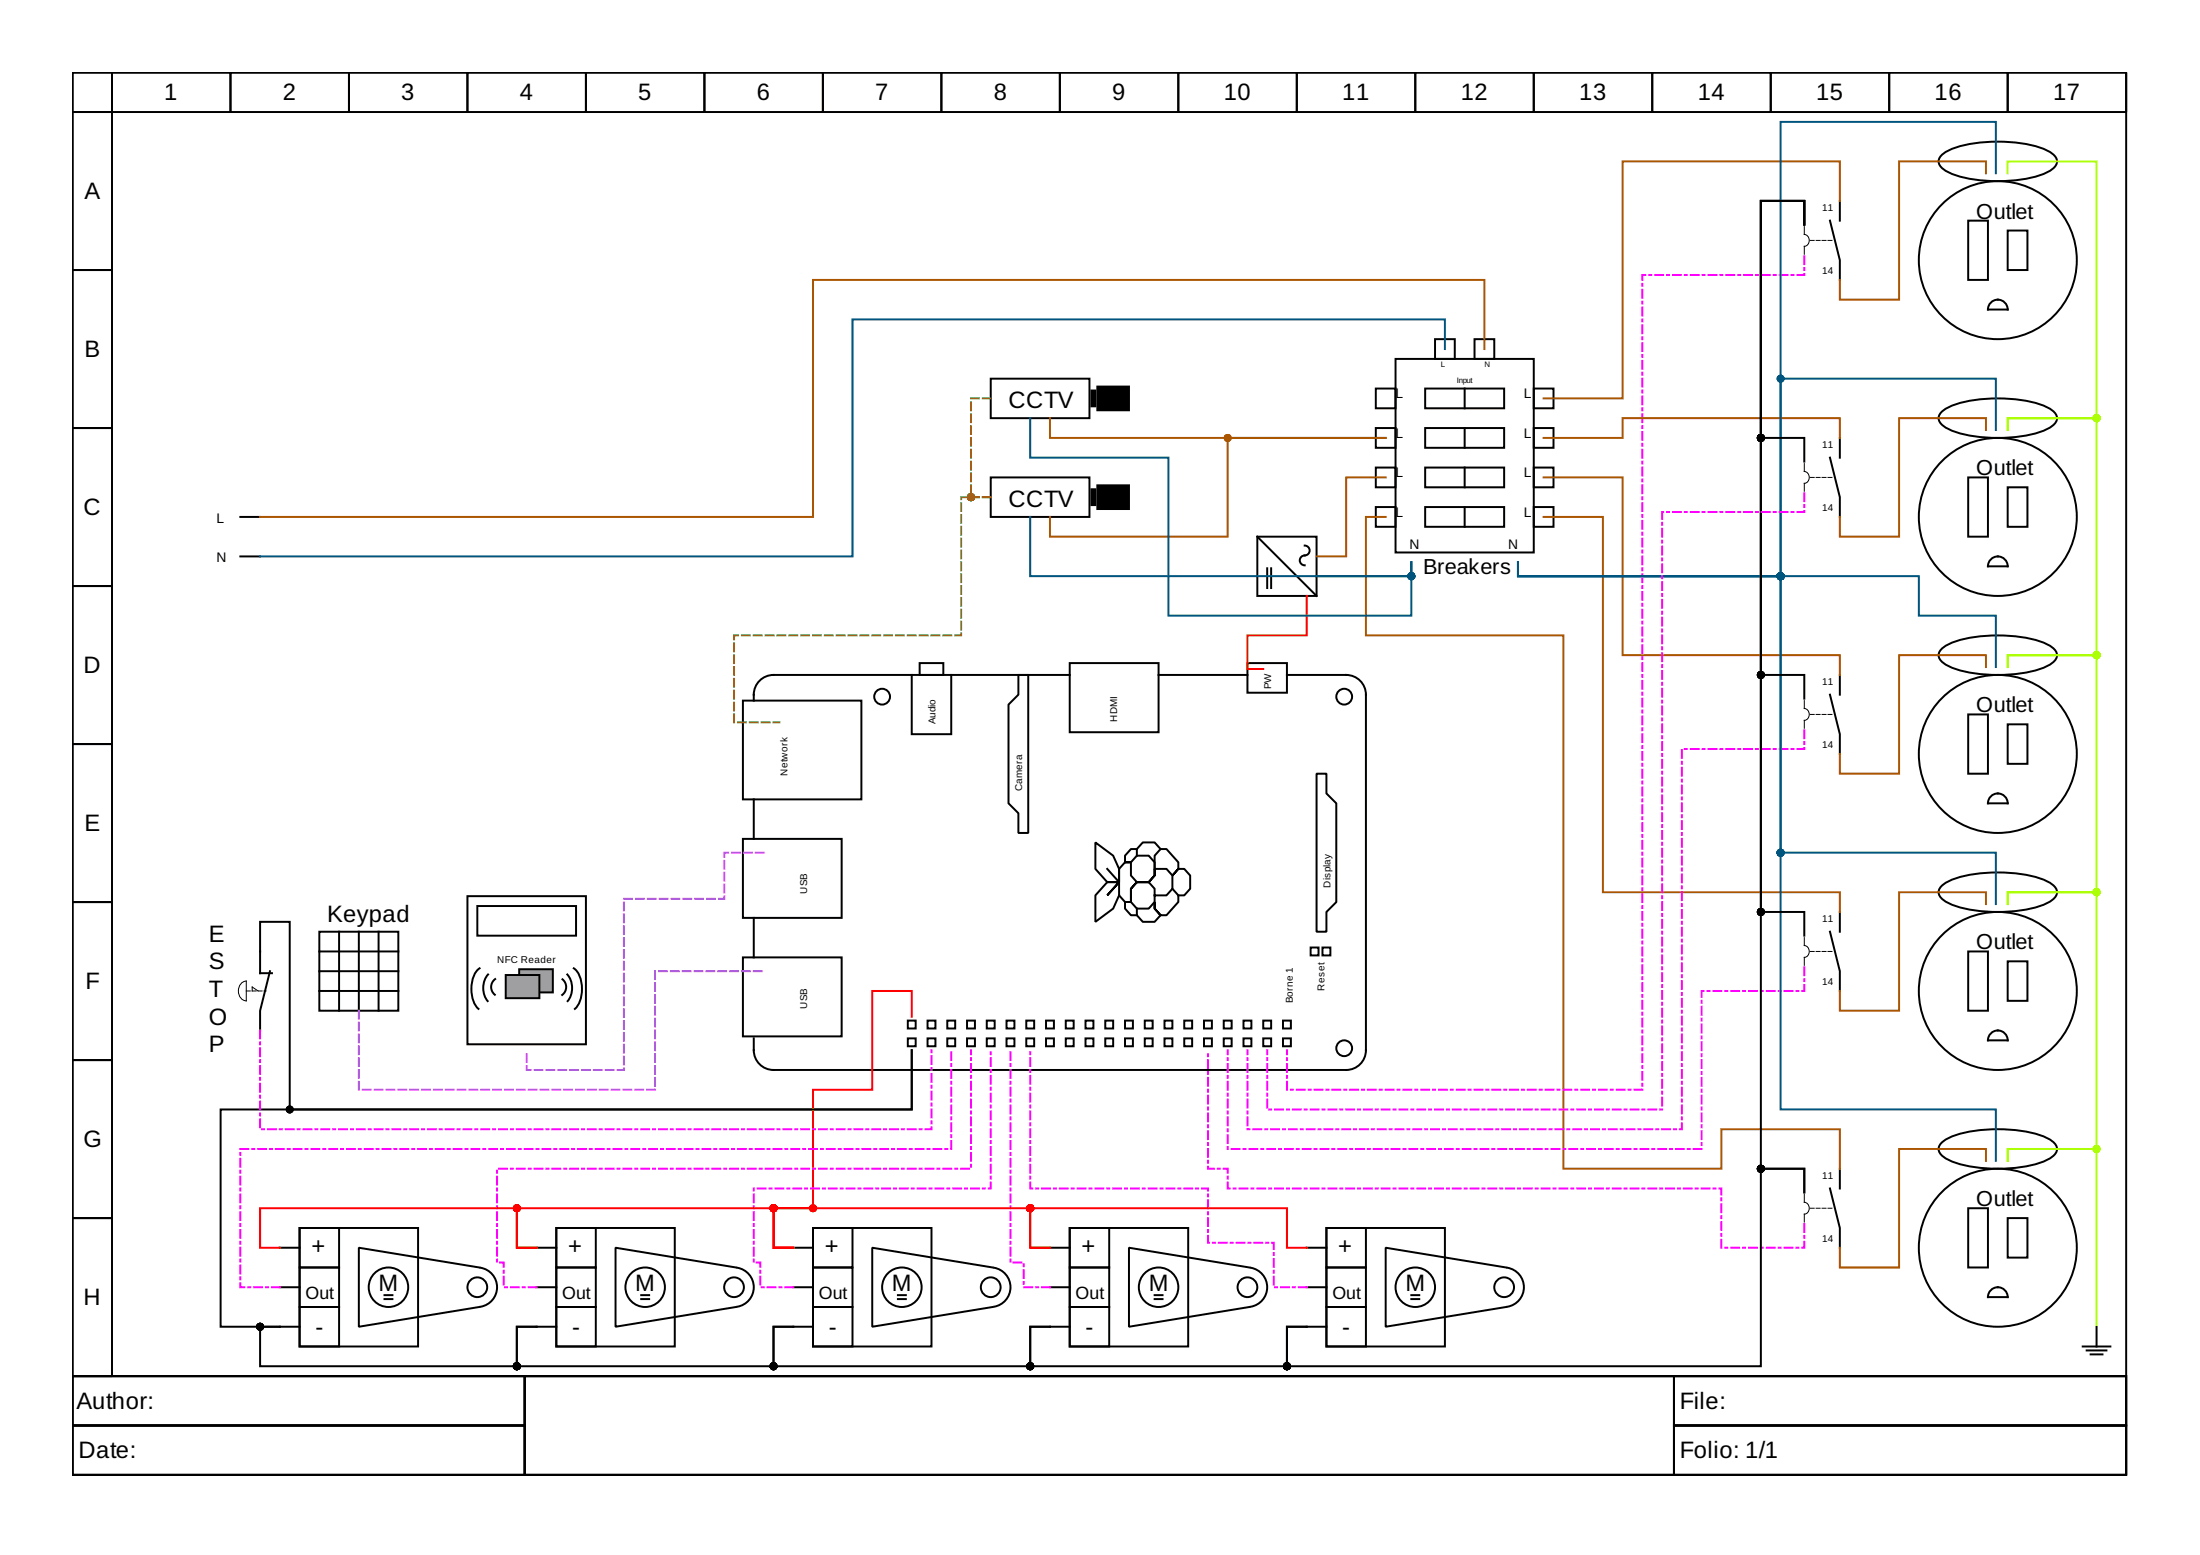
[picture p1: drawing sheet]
<svg xmlns="http://www.w3.org/2000/svg" width="297mm" height="210mm" viewBox="0 0 297 210" stroke-linecap="round" stroke-linejoin="round" font-family="sans-serif">
<g fill="none" stroke="#000" stroke-width=".27">
<path d="M9.8 9.8h277.3v176h-277.3zM9.8 9.8h5.3v5.3h-5.3zM9.8 15.1h5.3v21.4h-5.3zM15.1 9.8h16v5.3h-16zM31.1 9.8h16v5.3h-16zM47.1 9.8h16v5.3h-16zM63.1 9.8h16v5.3h-16zM79.1 9.8h16v5.3h-16zM95.1 9.8h16v5.3h-16zM111.1 9.8h16v5.3h-16zM127.1 9.8h16v5.3h-16zM143.1 9.8h16v5.3h-16z"/>
<path d="M159.1 9.8h16v5.3h-16zM175.1 9.8h16v5.3h-16zM191.1 9.8h16v5.3h-16zM207.1 9.8h16v5.3h-16zM223.1 9.8h16v5.3h-16zM239.1 9.8h16v5.3h-16zM255.1 9.8h16v5.3h-16zM271.1 9.8h16v5.3h-16zM9.8 36.5h5.3v21.3h-5.3zM247.1 29.8l1.3 5.3v2.7M248.4 27.1v2.7M262.2 20.9a9.3 9.3 0 0 1 5-1.6 19.1 19.1 0 0 1 9 .9 2.12 2.12 0 0 1 1.5 1.6 2.12 2.12 0 0 1-1.5 1.6 19.6 19.6 0 0 1-12.9 0 2.12 2.12 0 0 1-1.6-1.6l.1-.4z"/>
<path d="M265.7 29.8h2.7v8h-2.7zM271.1 31.1h2.6v5.4h-2.6zM9.8 57.8h5.3v21.3h-5.3zM185.8 52.4h2.6v2.7h-2.6zM185.8 57.8h2.6v2.6h-2.6zM188.4 48.4h18.7v26.2h-18.7zM192.4 57.8h10.7v2.6h-10.7zM192.4 52.4h10.7v2.7h-10.7zM193.8 45.8h2.6v2.6h-2.6zM197.8 52.4v2.7M197.8 57.8v2.6M199.1 45.8h2.7v2.6h-2.7z"/>
<path d="M207.1 52.4h2.7v2.7h-2.7zM207.1 57.8h2.7v2.6h-2.7zM248.4 59.1v2.7M262.2 55.6a9.3 9.3 0 0 1 5-1.7 19.1 19.1 0 0 1 9 1 2.12 2.12 0 0 1 1.5 1.5 2.12 2.12 0 0 1-1.5 1.6 19.6 19.6 0 0 1-12.9 0 2.12 2.12 0 0 1-1.6-1.6l.1-.4zM269 40.7a1.33 1.33 0 0 1 1.3-.1 1.33 1.33 0 0 1 .8 1.2h-2.7l.1-.4zM9.8 79.1h5.3v21.3h-5.3zM133.8 64.4h13.3v5.4h-13.3zM169.8 72.4h8v8h-8zM169.8 72.4l8 8M171.1 76.7v2.7M171.6 76.7v2.7M176.2 73.6a.67 .67 0 0 1 .6 .7 .67 .67 0 0 1-.6 .7 .67 .67 0 0 0-.7 .6 .67 .67 0 0 0 .7 .7"/>
<path d="M185.8 63.1h2.6v2.7h-2.6zM185.8 68.4h2.6v2.7h-2.6zM192.4 68.4h10.7v2.7h-10.7zM192.4 63.1h10.7v2.7h-10.7zM197.8 63.1v2.7M197.8 68.4v2.7M207.1 68.4h2.7v2.7h-2.7zM207.1 63.1h2.7v2.7h-2.7zM247.1 61.8l1.3 5.3v2.7M265.7 64.4h2.7v8h-2.7zM269 75.4a1.33 1.33 0 0 1 1.3-.1 1.33 1.33 0 0 1 .8 1.1h-2.7l.1-.4zM271.1 65.8h2.6v5.3h-2.6z"/>
<path d="M100.3 94.6h16v13.3h-16zM123.1 91.1h5.3v8h-5.3zM123.1 91.1h-18.7a2.67 2.67 0 0 0-2.6 2.7v.8M124.2 89.5h3.2v1.6h-3.2zM128.4 91.1h16M137.5 91.1h1.3v21.3h-1.3v-2.6l-1.3-1.4v-13.3l1.3-1.3zM144.4 89.5h12v9.3h-12zM156.4 91.1h12M168.4 89.5h5.4v4h-5.4zM173.8 91.1h8a2.67 2.67 0 0 1 2.6 2.7v48a2.67 2.67 0 0 1-2.6 2.6h-77.4a2.67 2.67 0 0 1-2.6-2.6v-1.6M247.1 93.8l1.3 5.3v2.7M248.4 91.1v2.7"/>
<path d="M262.2 87.6a9.3 9.3 0 0 1 5-1.7 19.1 19.1 0 0 1 9 1 2.12 2.12 0 0 1 1.5 1.5 2.12 2.12 0 0 1-1.5 1.6 19.6 19.6 0 0 1-12.9 0 2.12 2.12 0 0 1-1.6-1.6l.1-.4zM265.7 96.4h2.7v8h-2.7zM271.1 97.8h2.6v5.3h-2.6zM9.8 100.4h5.3v21.4h-5.3zM100.3 113.2h13.3v10.7h-13.3zM101.8 107.9v5.3M149.5 117.3l1.6 1.8-1.6 1.8 1.6-1.8h-1.6h1.6v-1.8l-.8-1.8-2.4-1.8v3.6l1.6 1.8-1.6 1.8v3.5l2.4-1.8 .8-1.7M153.5 114.6h-.8l-.8 .9v.9h.8h-.8l-.8 .9v3.6l.8 .9h.8h-.8v.8l.8 .9h.8M155.9 117.3v-1.8l.8-.9h.8l1.6 1.8v.9l-.8 .9 .8-.9h.8l.8 .9v1.8l-.8 .9h-.8M156.7 114.6l-.8-.9h-1.6l-.8 .9v.9M158.3 120l.8 .9v.9l-1.6 1.7h-.8l-.8-.9v-.8v.8l.8 .9-.8 .9h-1.6l-.8-.9v-.9M177.8 104.4h1.3v2.7l1.3 1.3v13.4l-1.3 1.3v2.7h-1.3z"/>
<path d="M262.2 119.6a9.3 9.3 0 0 1 5-1.7 19.1 19.1 0 0 1 9 1 2.12 2.12 0 0 1 1.5 1.5 2.12 2.12 0 0 1-1.5 1.6 19.6 19.6 0 0 1-12.9 0 2.12 2.12 0 0 1-1.6-1.6l.1-.4zM269 107.4a1.33 1.33 0 0 1 1.3-.2 1.33 1.33 0 0 1 .8 1.2h-2.7l.1-.4zM9.8 121.8h5.3v21.3h-5.3zM35.1 128.4v3h1.6M36.5 131.1l-1.4 5.3v2.7M43.1 125.8h10.7v10.6h-10.7zM43.1 133.8h10.7M43.1 131.1h10.7M43.1 128.4h10.7M45.8 125.8v10.6M48.4 125.8v10.6M51.1 125.8v10.6"/>
<path d="M64.8 130.7a3.9 3.9 0 0 0-1 3.9 2.8 2.8 0 0 0 .8 1.6M75.9 132.2a1.33 1.33 0 0 1 0 2.1M100.3 129.2h13.3v10.7h-13.3zM101.8 123.9v5.3M122.6 137.8h1v1h-1zM125.2 137.8h1.1v1h-1.1zM127.9 137.8h1.1v1h-1.1zM130.6 137.8h1v1h-1zM133.2 137.8h1.1v1h-1.1zM135.9 137.8h1.1v1h-1.1zM138.6 137.8h1v1h-1zM141.2 137.8h1.1v1h-1.1z"/>
<path d="M143.9 137.8h1.1v1h-1.1zM146.6 137.8h1v1h-1zM149.2 137.8h1.1v1h-1.1zM151.9 137.8h1.1v1h-1.1zM154.6 137.8h1v1h-1zM155.9 120.9h1.6l.8-.9v-1.8l-.8-.9h-1.6v.9l-.8 .9h-1.6l-.8 .9v1.8l.8 .8h1.6l.8-.8v-1.8l-.8-.9 .8-.9v-1.8l-.8-.9h-1.6l-.8 .9v1.8l.8 .9h1.6h-1.6l-.8 .9v1.8M157.2 137.8h1.1v1h-1.1zM159.9 137.8h1.1v1h-1.1zM162.6 137.8h1v1h-1zM165.2 137.8h1.1v1h-1.1zM167.9 137.8h1.1v1h-1.1zM170.6 137.8h1v1h-1z"/>
<path d="M173.2 137.8h1.1v1h-1.1zM177 127.9h1v1.1h-1zM178.6 127.9h1v1.1h-1zM247.1 125.8l1.3 5.3v2.7M248.4 123.1v2.7M265.7 128.4h2.7v8h-2.7zM269 139.4a1.33 1.33 0 0 1 1.3-.2 1.33 1.33 0 0 1 .8 1.2h-2.7l.1-.4zM271.1 129.8h2.6v5.3h-2.6zM9.8 143.1h5.3v21.3h-5.3zM122.6 140.2h1v1h-1zM125.2 140.2h1.1v1h-1.1zM127.9 140.2h1.1v1h-1.1z"/>
<path d="M130.6 140.2h1v1h-1zM133.2 140.2h1.1v1h-1.1zM135.9 140.2h1.1v1h-1.1zM138.6 140.2h1v1h-1zM141.2 140.2h1.1v1h-1.1zM143.9 140.2h1.1v1h-1.1zM146.6 140.2h1v1h-1zM149.2 140.2h1.1v1h-1.1zM151.9 140.2h1.1v1h-1.1zM154.6 140.2h1v1h-1zM157.2 140.2h1.1v1h-1.1zM159.9 140.2h1.1v1h-1.1z"/>
<path d="M162.6 140.2h1v1h-1zM165.2 140.2h1.1v1h-1.1zM167.9 140.2h1.1v1h-1.1zM170.6 140.2h1v1h-1zM173.2 140.2h1.1v1h-1.1zM248.4 157.8v2.6M262.2 154.3a9.3 9.3 0 0 1 5-1.7 19.1 19.1 0 0 1 9 .9 2.12 2.12 0 0 1 1.5 1.6 2.12 2.12 0 0 1-1.5 1.6 19.6 19.6 0 0 1-12.9 0 2.12 2.12 0 0 1-1.6-1.6l.1-.4zM9.8 164.4h5.3v21.4h-5.3zM37.8 168.4h2.7M37.8 173.8h2.7M37.8 179.1h2.7M40.5 165.8h15.9v16h-15.9z"/>
<path d="M40.5 165.8h5.3v5.3h-5.3zM40.5 171.1h5.3v5.3h-5.3zM40.5 176.4h5.3v5.4h-5.3zM51.9 174.8h1.1M51.9 175.4h1.1M64.7 171.1l-16.3-2.7v10.7l16.3-2.7M64.9 171.1a2.67 2.67 0 0 1 2.2 2.7 2.67 2.67 0 0 1-2.2 2.6M72.4 168.4h2.7M72.4 173.8h2.7M72.4 179.1h2.7M75.1 165.8h16v16h-16zM75.1 165.8h5.3v5.3h-5.3z"/>
<path d="M75.1 171.1h5.3v5.3h-5.3zM75.1 176.4h5.3v5.4h-5.3zM86.6 174.8h1M86.6 175.4h1M99.4 171.1l-16.3-2.7v10.7l16.3-2.7M99.6 171.1a2.67 2.67 0 0 1 2.2 2.7 2.67 2.67 0 0 1-2.2 2.6M107.1 168.4h2.7M107.1 173.8h2.7M107.1 179.1h2.7M109.8 165.8h16v16h-16zM109.8 165.8h5.3v5.3h-5.3zM109.8 171.1h5.3v5.3h-5.3z"/>
<path d="M109.8 176.4h5.3v5.4h-5.3zM121.2 174.8h1.1M121.2 175.4h1.1M134 171.1l-16.2-2.7v10.7l16.2-2.7M134.2 171.1a2.67 2.67 0 0 1 2.2 2.7 2.67 2.67 0 0 1-2.2 2.6M141.8 168.4h2.6M141.8 173.8h2.6M141.8 179.1h2.6M144.4 165.8h16v16h-16zM144.4 165.8h5.4v5.3h-5.4zM144.4 171.1h5.4v5.3h-5.4zM144.4 176.4h5.4v5.4h-5.4z"/>
<path d="M155.9 174.8h1.1M155.9 175.4h1.1M168.7 171.1l-16.3-2.7v10.7l16.3-2.7M168.9 171.1a2.67 2.67 0 0 1 2.2 2.7 2.67 2.67 0 0 1-2.2 2.6M176.4 168.4h2.7M176.4 173.8h2.7M176.4 179.1h2.7M179.1 165.8h16v16h-16zM179.1 165.8h5.3v5.3h-5.3zM179.1 171.1h5.3v5.3h-5.3zM179.1 176.4h5.3v5.4h-5.3zM190.6 174.8h1"/>
<path d="M190.6 175.4h1M203.4 171.1l-16.3-2.7v10.7l16.3-2.7M203.6 171.1a2.67 2.67 0 0 1 2.2 2.7 2.67 2.67 0 0 1-2.2 2.6M247.1 160.4l1.3 5.4v2.6M265.7 163.1h2.7v8h-2.7zM269 174a1.33 1.33 0 0 1 1.3-.1 1.33 1.33 0 0 1 .8 1.2h-2.7l.1-.4zM271.1 164.4h2.6v5.4h-2.6zM283.1 179.1v2.7M9.8 185.8h277.3v13.3h-277.3zM9.8 185.8h61v6.6h-61zM9.8 192.4h61v6.7h-61zM70.8 185.8h155.2v13.3h-155.2z"/>
<path d="M226 185.8h61.1v6.6h-61.1zM226 192.4h61.1v6.7h-61.1zM281.2 181.8h3.7M281.7 182.3h2.7M282.3 182.8h1.6"/>
<circle cx="269.7" cy="35.1" r="10.7"/>
<circle cx="269.7" cy="69.8" r="10.7"/>
<circle cx="119.1" cy="94" r="1.07"/>
<circle cx="181.5" cy="94" r="1.07"/>
<circle cx="269.7" cy="101.8" r="10.7"/>
<circle cx="269.7" cy="133.8" r="10.7"/>
<circle cx="181.5" cy="141.5" r="1.07"/>
<circle cx="52.4" cy="173.8" r="2.67"/>
<circle cx="64.4" cy="173.8" r="1.33"/>
<circle cx="87.1" cy="173.8" r="2.67"/>
<circle cx="99.1" cy="173.8" r="1.33"/>
<circle cx="121.8" cy="173.8" r="2.67"/>
<circle cx="133.8" cy="173.8" r="1.33"/>
<circle cx="156.4" cy="173.8" r="2.67"/>
<circle cx="168.4" cy="173.8" r="1.33"/>
<circle cx="191.1" cy="173.8" r="2.67"/>
<circle cx="203.1" cy="173.8" r="1.33"/>
<circle cx="269.7" cy="168.4" r="10.7"/>
</g>
<path d="M243.6 30.6v1.1a.81 .81 0 0 1 .7 .8 .81 .81 0 0 1-.7 .8v1M243.6 62.6v1a.81 .81 0 0 1 .7 .8 .81 .81 0 0 1-.7 .8v1.1M243.6 94.6v1a.81 .81 0 0 1 .7 .8 .81 .81 0 0 1-.7 .8v1.1M32.6 132.7l.7-.3v2.7a1.41 1.41 0 0 1-.7-2.4zM34.1 133.8v-.6l.8 .6M243.6 126.6v1a.81 .81 0 0 1 .7 .8 .81 .81 0 0 1-.7 .8v1.1M243.6 161.2v1.1a.81 .81 0 0 1 .7 .8 .81 .81 0 0 1-.7 .8v1.1" fill="none" stroke="#000" stroke-width=".14"/>
<path d="M244.4 32.5h3.2M244.4 64.4h3.2M244.4 96.4h3.2M33.3 133.8h2.6M244.4 128.4h3.2M244.4 163.1h3.2" fill="none" stroke="#000" stroke-width=".14" stroke-dasharray=".5 .3"/>
<g fill="#000" stroke="#000" stroke-width=".27">
<path d="M147.4 66h.5v2.2h-.5z" fill-rule="evenodd"/>
<path d="M148.2 65.5h4.2v3.2h-4.2z" fill-rule="evenodd"/>
</g>
<path d="M70.1 130.8h4.5v3.2h-4.5z" fill-rule="evenodd" fill="#a0a0a4" stroke="#000" stroke-width=".27"/>
<path d="M63.1 121h16v20h-16zM65.9 131.5a2.9 2.9 0 0 0-.1 3.6M76.6 131.5a2.9 2.9 0 0 1 0 3.6M77.5 130.7a4 4 0 0 1 .8 4.4l-.4 .8-.3 .3" fill="none" stroke="#000" stroke-width=".27"/>
<path d="M68.3 131.6h4.5v3.1h-4.5z" fill-rule="evenodd" fill="#a0a0a4" stroke="#000" stroke-width=".27"/>
<path d="M66.9 132.2a1.33 1.33 0 0 0-.1 2.1" fill="none" stroke="#000" stroke-width=".27"/>
<path d="M64.4 122.3h13.4v4h-13.4z" fill-rule="evenodd" fill="#fff" stroke="#000" stroke-width=".27"/>
<path d="M243.6 30.3v-3.2h-5.9v130.7h5.9v3.2v-3.2h-5.9v26.6h-63.9v-5.3h2.6h-2.6v5.3h-34.7v-5.3h2.7h-2.7v5.3h-34.7v-5.3h2.7h-2.7v5.3h-34.6v-5.3h2.6h-2.6v5.3h-34.7v-5.3h2.7h-8v-29.3h93.3v-8v8h-84v-25.4h-4v4M243.6 30.3v-3.2h-5.9v32h5.9v3.2M243.6 30.3v-3.2h-5.9v96h5.9v3.2M243.6 30.3v-3.2h-5.9v64h5.9v3.2M133.8 51.1h13.3v5.3h-13.3zM32.5 69.8h2.6M32.5 75.1h2.6" fill="none" stroke="#000" stroke-width=".27"/>
<g fill="#000" stroke="#000" stroke-width=".27">
<path d="M147.4 52.7h.5v2.1h-.5z" fill-rule="evenodd"/>
<path d="M148.2 52.2h4.2v3.2h-4.2z" fill-rule="evenodd"/>
<circle cx="237.7" cy="59.1" r=".4"/>
<circle cx="237.7" cy="91.1" r=".4"/>
<circle cx="237.7" cy="123.1" r=".4"/>
<circle cx="39.1" cy="149.8" r=".4"/>
<circle cx="237.7" cy="157.8" r=".4"/>
<circle cx="35.1" cy="179.1" r=".4"/>
<circle cx="69.8" cy="184.4" r=".4"/>
<circle cx="104.4" cy="184.4" r=".4"/>
<circle cx="139.1" cy="184.4" r=".4"/>
<circle cx="173.8" cy="184.4" r=".4"/>
</g>
<path d="M269.5 23.4v-6.9h-29.1v61.3h-35.4v-1.9M139.1 56.4v5.4h18.7v21.3h32.8v-7.2M195.1 47.1v-4h-80v32h-80M269.5 58v-6.9h-29.1v26.7h-35.4v-1.9M139.1 69.8v8h51.5v-1.9M190.6 75.9v1.9h-12.8M205 75.9v1.9h54.1v5.3h10.4v6.9M205 75.9v1.9h35.4v37.3h29.1v6.9M205 75.9v1.9h35.4v72h29.1v6.9" fill="none" stroke="#00557f" stroke-width=".27"/>
<g fill="#00557f" stroke="#00557f" stroke-width=".27">
<circle cx="240.4" cy="51.1" r=".4"/>
<circle cx="240.4" cy="77.8" r=".4"/>
<circle cx="190.6" cy="77.8" r=".4"/>
<circle cx="240.4" cy="115.1" r=".4"/>
</g>
<g fill="none" stroke="#a50" stroke-width=".27">
<path d="M248.4 27.1v-5.3h-29.3v32h-10.7M268.1 23.4v-1.6h-11.7v18.7h-8v-2.7M141.8 56.4v2.7h45.3h-21.3v13.3h-24v-2.6M200.4 47.1v-9.3h-90.6v32h-74.7M208.4 59.1h10.7v-2.7h29.3v2.7M268.1 58v-1.6h-11.7v16h-8v-2.6M187.1 69.8h-2.7v16h26.7v72h21.3v-5.4h16v5.4M187.1 64.4h-5.3v10.7h-4M208.4 69.8h8v50.6h32v2.7M208.4 64.4h10.7v24h29.3v2.7M268.1 90v-1.6h-11.7v16h-8v-2.6M268.1 122v-1.6h-11.7v16h-8v-2.6"/>
<path d="M268.1 156.7v-1.6h-11.7v16h-8v-2.7"/>
</g>
<path d="M48.4 136.4v10.7h40v-16h15M71.1 142.3v2.1h13.1v-23.1h13.6v-6.2h5.6" fill="none" stroke="#a5f" stroke-width=".27" stroke-dasharray="1.1 .5"/>
<path d="M243.6 34.6v2.5h-21.9v110h-47.9v-5.3M243.6 66.6v2.5h-19.2v80.7h-53.3v-8M243.6 98.6v2.5h-16.5v51.3h-58.7v-10.6M35.1 139.1v13.3h90.7v-10.6M243.6 130.6v3.2h-13.9v21.3h-63.9v-13.3M37.8 173.8h-5.3v-18.7h95.9v-13.3M72.4 173.8h-4.4v-3.4h-.9v-12.6h64v-16M107.1 173.8h-4.4v-3.4h-.9v-10h32v-18.6M141.8 173.8h-3.6v-3.4h-1.8v-28.6M176.4 173.8h-4.4v-6h-8.9v-7.4h-24v-18.6M243.6 165.2v3.2h-11.2v-8h-66.6v-2.6h-2.7v-16" fill="none" stroke="#f0f" stroke-width=".27" stroke-dasharray="1.1 .5 .3 .5"/>
<path d="M176.4 80.4v5.4h-8v4.5h2.2M123.1 137.2v-3.4h-5.3v13.3h-8v16h-5.4v5.3h2.7M37.8 168.4h-2.7v-5.3h34.7v5.3h2.6h-2.6v-5.3h34.6v5.3h2.7M107.1 168.4h-2.7v-5.3h34.7v5.3h2.7h-2.7v-5.3h34.7v5.3h2.6" fill="none" stroke="#f00" stroke-width=".27"/>
<g fill="#f00" stroke="#f00" stroke-width=".27">
<circle cx="104.4" cy="163.1" r=".4"/>
<circle cx="109.8" cy="163.1" r=".4"/>
<circle cx="69.8" cy="163.1" r=".4"/>
<circle cx="139.1" cy="163.1" r=".4"/>
</g>
<path d="M133.8 53.8h-2.7v13.3h2.7M133.8 67.1h-4v18.7h-30.7v11.7h6.1" fill="none" stroke="#5a0" stroke-width=".27" stroke-dasharray="1.1 .5"/>
<circle cx="131.1" cy="67.1" r=".4" fill="#5a0" stroke="#5a0" stroke-width=".27"/>
<path d="M271.1 23.4v-1.6h12v34.6h-12v1.6v-1.6h12v32h-12v1.6v-1.6h12v32h-12v1.6v-1.6h12v34.7h-12v1.6v-1.6h12v23.7" fill="none" stroke="#af0" stroke-width=".27"/>
<g fill="#af0" stroke="#af0" stroke-width=".27">
<circle cx="283.1" cy="88.4" r=".4"/>
<circle cx="283.1" cy="120.4" r=".4"/>
<circle cx="283.1" cy="155.1" r=".4"/>
<circle cx="283.1" cy="56.4" r=".4"/>
</g>
<circle cx="165.8" cy="59.1" r=".4" fill="#a50" stroke="#a50" stroke-width=".27"/>
<g font-size="3.2">
<text x="22.2" y="13.5">1</text>
<text x="38.2" y="13.5">2</text>
<text x="54.2" y="13.5">3</text>
<text x="70.2" y="13.5">4</text>
<text x="86.2" y="13.5">5</text>
<text x="102.2" y="13.5">6</text>
<text x="118.2" y="13.5">7</text>
<text x="134.2" y="13.5">8</text>
<text x="150.2" y="13.5">9</text>
<text x="165.2" y="13.5">10</text>
<text x="181.2" y="13.5">11</text>
<text x="197.2" y="13.5">12</text>
<text x="213.2" y="13.5">13</text>
<text x="229.2" y="13.5">14</text>
<text x="245.2" y="13.5">15</text>
<text x="261.2" y="13.5">16</text>
<text x="277.2" y="13.5">17</text>
<text x="11.4" y="26.9">A</text>
<text x="11.4" y="48.2">B</text>
<text x="136.2" y="55.1">CCTV</text>
<text x="11.3" y="69.5">C</text>
<text x="136.2" y="68.4">CCTV</text>
<text x="11.3" y="90.8">D</text>
<text x="11.4" y="112.2">E</text>
<text x="44.2" y="124.4">Keypad</text>
<text x="28.2" y="127.1">E</text>
<text x="28.2" y="130.8">S</text>
<text x="11.5" y="133.5">F</text>
<text x="28.2" y="134.6">T</text>
<text x="28.2" y="138.3">O</text>
<text x="28.2" y="142">P</text>
<text x="11.3" y="154.8">G</text>
<text x="42.1" y="169.2">+</text>
<text x="76.7" y="169.2">+</text>
<text x="111.4" y="169.2">+</text>
<text x="146" y="169.2">+</text>
<text x="180.7" y="169.2">+</text>
<text x="11.3" y="176.2">H</text>
<text x="51.1" y="174.3">M</text>
<text x="85.8" y="174.3">M</text>
<text x="120.4" y="174.3">M</text>
<text x="155.1" y="174.3">M</text>
<text x="189.8" y="174.3">M</text>
<text x="42.6" y="180.2">-</text>
<text x="77.2" y="180.2">-</text>
<text x="111.9" y="180.2">-</text>
<text x="146.6" y="180.2">-</text>
<text x="181.2" y="180.2">-</text>
<text x="10.3" y="190.2">Author:</text>
<text x="226.8" y="190.2">File:</text>
<text x="10.6" y="196.8">Date:</text>
<text x="226.8" y="196.8">Folio: 1/1</text>
</g>
<g font-size="2.9">
<text x="266.8" y="29.5">Outlet</text>
<text x="266.8" y="64.2">Outlet</text>
<text x="192.2" y="77.5">Breakers</text>
<text x="266.8" y="96.2">Outlet</text>
<text x="266.8" y="128.2">Outlet</text>
<text x="266.8" y="162.8">Outlet</text>
</g>
<g font-size="2.4">
<text x="41.3" y="175.4">Out</text>
<text x="75.9" y="175.4">Out</text>
<text x="110.6" y="175.4">Out</text>
<text x="145.2" y="175.4">Out</text>
<text x="179.9" y="175.4">Out</text>
</g>
<g font-size="1.9">
<text x="188.4" y="53.8">L</text>
<text x="205.8" y="53.8">L</text>
<text x="188.4" y="59.1">L</text>
<text x="205.8" y="59.1">L</text>
<text x="188.4" y="64.4">L</text>
<text x="205.8" y="64.4">L</text>
<text x="29.3" y="70.6">L</text>
<text x="188.4" y="69.8">L</text>
<text x="205.8" y="69.8">L</text>
<text x="29.3" y="75.9">N</text>
<text x="190.3" y="74">N</text>
<text x="203.6" y="74">N</text>
</g>
<g font-size="1.3">
<text x="246" y="28.5">11</text>
<text x="246" y="37">14</text>
<text x="246" y="60.4">11</text>
<text x="246" y="69">14</text>
<text x="171.6" y="93" transform="rotate(-90 171.6 93)">PW</text>
<text x="246" y="92.4">11</text>
<text x="126.3" y="97.8" transform="rotate(-90 126.3 97.8)">Audio</text>
<text x="150.8" y="97.5" transform="rotate(-90 150.8 97.5)">HDMI</text>
<text x="246" y="101">14</text>
<text x="106.3" y="104.7" transform="rotate(-90 106.3 104.7)">Network</text>
<text x="138" y="106.8" transform="rotate(-90 138 106.8)">Camera</text>
<text x="179.6" y="119.9" transform="rotate(-90 179.6 119.9)">Display</text>
<text x="109" y="120.7" transform="rotate(-90 109 120.7)">USB</text>
<text x="246" y="124.4">11</text>
<text x="67.1" y="130">NFC Reader</text>
<text x="109" y="136.2" transform="rotate(-90 109 136.2)">USB</text>
<text x="174.6" y="135.4" transform="rotate(-90 174.6 135.4)">Borne 1</text>
<text x="178.8" y="133.8" transform="rotate(-90 178.8 133.8)">Reset</text>
<text x="246" y="133">14</text>
<text x="246" y="159.1">11</text>
<text x="246" y="167.6">14</text>
</g>
<g font-size="1.1">
<text x="194.6" y="49.5">L</text>
<text x="196.7" y="51.6">Input</text>
<text x="200.4" y="49.5">N</text>
</g>
</svg>
